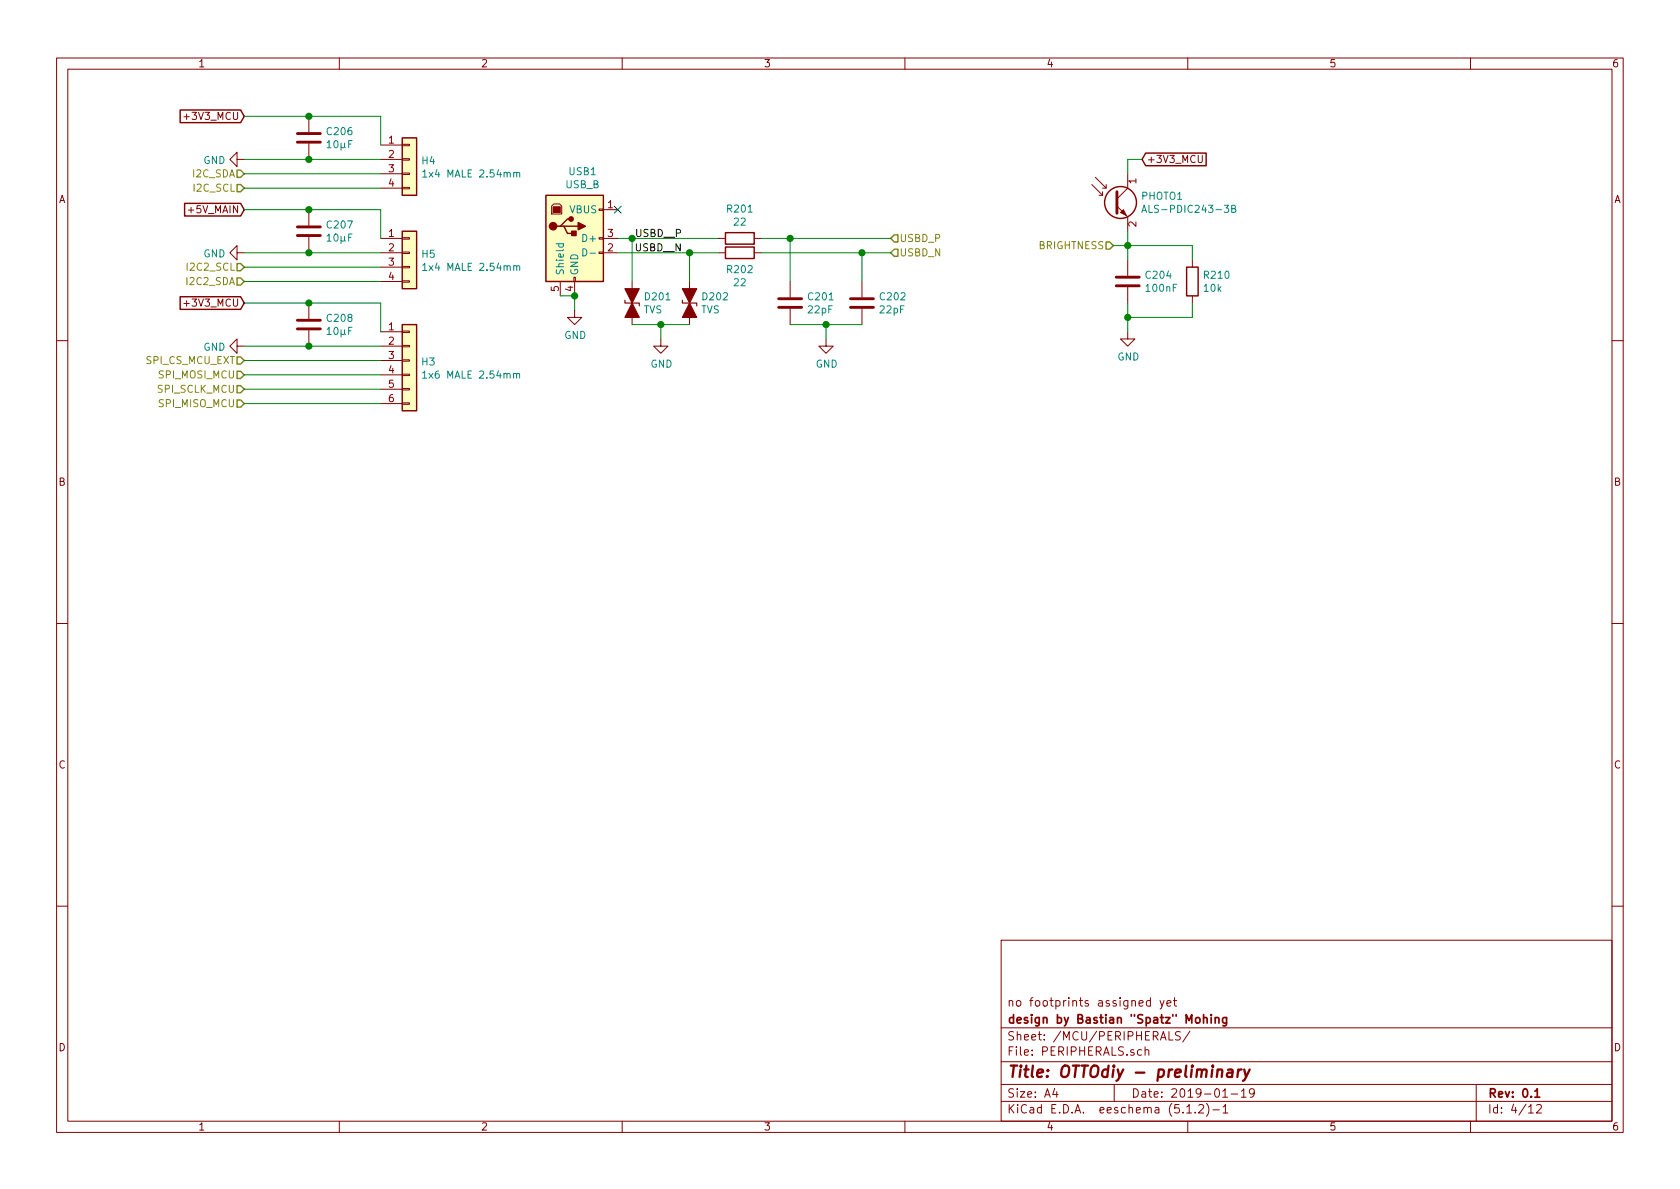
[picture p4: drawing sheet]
<svg xmlns="http://www.w3.org/2000/svg" width="297mm" height="210mm" viewBox="0 0 297 210" stroke-linecap="round" stroke-linejoin="round" font-family="sans-serif">
<g fill="none" stroke="#840000" stroke-width=".18">
<path d="M10 10.3h277v189.9h-277zM12 12.2h273v186.1h-273zM60 10.3v1.9M110 10.3v1.9M160 10.3v1.9M210 10.3v1.9M260 10.3v1.9M32.5 20.6h1M41.9 28.2v-1.3l-1.3 1.3 1.3 1.3v-1.3h1.3M54.6 20.6v2.8M54.6 25.4v2.8M54.6 37.1v2.8"/>
<path d="M67.3 25.6h3.8M67.3 28.2h3.8M67.3 30.7h3.8M67.3 33.3h3.8M71.1 33.1h1.3v.3h-1.3zM71.1 30.6h1.3v.3h-1.3zM71.1 28.1h1.3v.2h-1.3zM71.1 25.5h1.3v.3h-1.3zM97.5 36.4l.4-.3h1l.4 .3v1.4h-1.8zM105.9 37h.8v.2h-.8zM106.7 37.1h2.5M193 32.6l1.9 1.9v-.6"/>
<path d="M193.7 31.4l1.9 1.9v-.7M194.3 34.5h.6M194.9 33.3h.7M197.5 36.4l1.9 1.9v2.6M199.4 30.7v2.6l-1.9 1.9M211.9 27.5v1l.2 .2h.2l.3-.2v-1M32.5 53.7h1M41.9 44.7v-1.3l-1.3 1.3 1.3 1.3v-1.3h1.3M54.6 41.9v2.8M54.6 53.6v2.8M54.6 58.4v2.8M67.3 58.7h3.8"/>
<path d="M67.3 42.2h3.8M67.3 44.7h3.8M67.3 47.2h3.8M67.3 49.8h3.8M71.1 58.5h1.3v.3h-1.3zM71.1 49.7h1.3v.2h-1.3zM71.1 47.1h1.3v.3h-1.3zM71.1 44.6h1.3v.2h-1.3zM71.1 42h1.3v.3h-1.3zM99.1 49.8v2.5M101.5 49h.2v.8h-.2zM101.6 54.9v1.2h1.3l-1.3 1.3-1.3-1.3h1.3"/>
<path d="M101.6 49.8v2.5M105.9 44.6h.8v.2h-.8zM105.9 42h.8v.3h-.8zM106.7 42.2h2.5M106.7 44.7h2.5M111.8 49.8v7.6M116.8 59.9v1.3h1.3l-1.3 1.3-1.2-1.3h1.2M121.9 49.8v7.6M127 42.2h1.3M127 44.7h1.3M133.3 42.2h1.3M133.3 44.7h1.3"/>
<path d="M139.7 49.8v2.8M139.7 54.6v2.8M146 59.9v1.3h1.3l-1.3 1.3-1.2-1.3h1.2M152.4 49.8v2.8M152.4 54.6v2.8M199.4 58.7v1.2h1.3l-1.3 1.3-1.3-1.3h1.3M199.4 46v2.8M199.4 50.8v2.8M210.8 46v1.2M210.8 52.3v1.3M10 60.2h2M41.9 61.2v-1.3l-1.3 1.3 1.3 1.3v-1.3h1.3"/>
<path d="M67.3 61.2h3.8M67.3 63.7h3.8M67.3 66.3h3.8M67.3 68.8h3.8M67.3 71.4h3.8M71.1 71.2h1.3v.3h-1.3zM71.1 68.7h1.3v.3h-1.3zM71.1 66.2h1.3v.2h-1.3zM71.1 63.6h1.3v.3h-1.3zM71.1 61.1h1.3v.2h-1.3zM285 60.2h2M10 110.3h2"/>
<path d="M285 110.3h2M10 160.2h2M177 166.3h108v32h-108zM203.4 177l-.4-.1-.3 .3 .1 .6h.6M203.4 176.4v1.5M205.1 176.9l.4 1M205.8 176.9l-.5 1.4-.2 .1M206.3 177.4l.7-.1v-.3l-.4-.1-.3 .2 .1 .7h.6M207.5 176.9h.6M207.7 176.4v1.3l.4 .2M285 160.2h2M60 198.3v1.9"/>
<path d="M110 198.3v1.9M160 198.3v1.9M177 194.8h108M177 191.8h108M177 187.8h108M177 181.8h108M186.5 192.5l-.4 1h1M186.8 193v1M197 191.8v3M201.8 185.7l-.4-.1-.3 .3 .1 .6 .2 .1 .4-.1M202.5 185.7a.37 .37 0 0 1 .6 .1v.8M202.5 185.1v1.5"/>
<path d="M206.7 182.4v1.5h.7M208.7 182.5l-.6-.1-.3 .3 .1 .3 .7 .4v.4a.62 .62 0 0 1-.8 0M209.8 195.8l.5-.5v1.5M209.8 196.8h.9M210 198.3v1.9M210.4 182.3l-1.3 2M211.3 196.7v.1M212 195.5l.2-.2h.3l.3 .5-.9 1h.9M213.3 195.1a1.71 1.71 0 0 1 0 2.3M214.5 196.3h1.1M216.2 194h.8M216.3 195.8l.4-.5v1.5"/>
<path d="M216.3 196.8h.8M217.7 193.5h1.1M219.5 193l.4-.5v1.5M219.5 194h.8M221.8 193.2l-.3 .3h-.3l-.3-.3v-.4l.2-.2 .4-.1 .2 .2a1.13 1.13 0 0 1-.2 1.2l-.4 .1M260 198.3v1.9M261 191.8v6.5M270.3 195.8l.4-.5v1.5M270.3 196.8h.8M271.7 195.5l.2-.2h.4l.2 .5-.9 1h.9"/>
</g>
<path d="M212.8 179.4v1.5M214.1 179.4v.2M214.1 179.9v1M214.9 179.9v1M216.9 179.9v1.2l-.3 .3h-.4M212.8 180.1l.2-.2 .4 .1v.9M214.9 180.1v-.1a.37 .37 0 0 1 .6 .1v.8M216.9 180l-.5-.1-.2 .3v.6l.2 .1 .5-.1M271.4 193l.4-.5v1.5M271.4 194h.8" fill="none" stroke="#840000" stroke-width=".3"/>
<path d="M215.3 189.3a.5 .5 0 0 1 .8 .1l-.1 1M217.1 189.2h.8l-.1 1.2M217.9 189.6l-.7 .1a.41 .41 0 0 0-.3 .3 .41 .41 0 0 0 .2 .4l.7-.1M218.9 189.1l-.1 1.3M219.5 189.1a.55 .55 0 0 0-.6 .4M220 189.1l.3 1.3M221 189.1l-.9 1.8-.3 .2" fill="none" stroke="#840000" stroke-width=".41"/>
<path d="M41.9 30.1h.6l.7 .6-.7 .7h-.6zM41.9 32.6h.6l.7 .7-.7 .6h-.6zM41.9 49.1h.6l.7 .7-.7 .6h-.6zM41.9 46.6h.6l.7 .6-.7 .7h-.6zM157.5 42.2l.6-.7h.6v1.3h-.6zM157.5 44.7l.6-.6h.6v1.2h-.6zM195.6 42.8h.6l.6 .6-.6 .7h-.6zM41.9 65.7h.6l.7 .6-.7 .6h-.6zM41.9 63.1h.6l.7 .6-.7 .7h-.6zM41.9 70.7h.6l.7 .7-.7 .6h-.6zM41.9 68.2h.6l.7 .6-.7 .7h-.6z" fill="none" stroke="#848400" stroke-width=".25"/>
<g fill="#ffffc2" stroke="#ffffc2" stroke-width=".18">
<path d="M71.1 57.4h2.6v15.2h-2.6z"/>
<path d="M71.1 40.9h2.6v10.1h-2.6z"/>
<path d="M71.1 24.4h2.6v10.1h-2.6z"/>
<path d="M96.5 34.5h10.2v15.3h-10.2z"/>
</g>
<g fill="none" stroke="#840000" stroke-width=".25">
<path d="M31.9 19.5h10.6l.7 1.1-.7 1.1h-10.6zM32.6 36h9.9l.7 1.1-.7 1.1h-9.9zM71.1 24.4h2.6v10.1h-2.6zM96.5 34.5h10.2v15.3h-10.2zM99.1 40h.6l.6 1.3h1.3M99.7 40h2.5M101 38.7h-.7l-1.2 1.3h-.7M202.6 27.1h10.7v2.2h-10.7l-.7-1.1zM31.9 52.5h10.6l.7 1.1-.7 1.1h-10.6zM71.1 57.4h2.6v15.2h-2.6zM71.1 40.9h2.6v10.1h-2.6zM128.3 43.7h5v2h-5z"/>
<path d="M128.3 41.1h5v2.1h-5zM209.8 47.2h2v5.1h-2z"/>
<circle cx="198.1" cy="35.8" r="2.82"/>
</g>
<g fill="none" stroke="#008484" stroke-width=".18">
<path d="M74.7 30.4l.4-.4v1.3M74.7 31.3h.8M90.8 30.6l.2-.1h.3l.1 .8M91.4 30.7l.1-.2h.3l.1 .8M201.9 37.6l.4-1.3 .4 1.3M202 37.2h.6M217.8 36.9l.5-.1 .1-.2v-.2l-.6-.1v1.3h.5l.2-.3v-.2l-.3-.2M74.7 46.9l.4-.3v1.2M74.7 47.8h.8M90.8 47.1l.2-.1h.3l.1 .8M91.4 47.2l.1-.2h.3l.1 .8M98.3 43.1h1.3"/>
<path d="M98.8 43.1v.4l.2 .2 .6-.1v-.5M103 44a.64 .64 0 0 1 .8 .6 .64 .64 0 0 1-.8 .7zM104.3 44.8h1M74.7 66l.4-.4v1.3M74.7 66.9h.7M90.8 66.2l.2-.2 .3 .1v.8M91.3 66.2l.2-.2 .3 .1 .1 .8"/>
</g>
<g fill="none" stroke="#840000" stroke-width=".51">
<path d="M52.6 25.1h4M52.6 23.6h4M197.5 33.9v3.8M52.6 41.7h4M52.6 40.1h4M52.6 58.2h4M52.6 56.6h4M137.7 54.4h4M137.7 52.8h4M150.4 54.4h4M150.4 52.8h4M197.4 50.5h4"/>
<path d="M197.4 49h4"/>
</g>
<g fill="none" stroke="#008400" stroke-width=".18">
<path d="M43.2 28.2h24.1M43.2 20.6h24.1v5M43.2 37.1h24.1v5.1M43.2 30.7h24.1M43.2 33.3h24.1M201.9 28.2h-2.5v2.5M43.2 47.2h24.1M43.2 49.8h24.1M43.2 44.7h24.1M43.2 53.6h24.1v5.1M99.1 52.3h2.5v2.6M109.2 42.2h17.8"/>
<path d="M109.2 44.7h17.8M111.8 42.2v7.6M111.8 57.4h10.1M116.8 57.4v2.5M121.9 44.7v5.1M134.6 42.2h22.9M134.6 44.7h22.9M139.7 57.4h12.7M139.7 42.2v7.6M146 57.4v2.5M152.4 44.7v5.1M196.8 43.4h14v2.6"/>
<path d="M199.4 40.9v5.1M199.4 53.6v5.1M210.8 53.6v2.5h-11.4M43.2 63.7h24.1M43.2 66.3h24.1M43.2 68.8h24.1M43.2 71.4h24.1M43.2 61.2h24.1"/>
</g>
<g fill="#840000" stroke="#840000" stroke-width=".18">
<path d="M198.1 37.6l.5-.5 .5 1z"/>
<path d="M97.8 36.6h1.3v1h-1.3z"/>
</g>
<g fill="#008400" stroke="#008400" stroke-width=".25">
<circle cx="199.4" cy="43.4" r=".51"/>
<circle cx="199.4" cy="56.1" r=".51"/>
<circle cx="111.8" cy="42.2" r=".51"/>
<circle cx="121.9" cy="44.7" r=".51"/>
<circle cx="116.8" cy="57.4" r=".51"/>
<circle cx="101.6" cy="52.3" r=".51"/>
<circle cx="146.1" cy="57.4" r=".51"/>
<circle cx="139.7" cy="42.2" r=".51"/>
<circle cx="152.4" cy="44.7" r=".51"/>
<circle cx="54.6" cy="20.6" r=".51"/>
<circle cx="54.6" cy="28.2" r=".51"/>
<circle cx="54.6" cy="37.1" r=".51"/>
<circle cx="54.6" cy="44.7" r=".51"/>
<circle cx="54.6" cy="61.2" r=".51"/>
<circle cx="54.6" cy="53.6" r=".51"/>
</g>
<g fill="#840000" stroke="#840000" stroke-width=".25">
<path d="M101.1 40.9h.8v.8h-.8z"/>
<path d="M102.2 39.4l1.3 .6-1.3 .6z"/>
<circle cx="97.8" cy="40" r=".63"/>
<circle cx="101" cy="38.7" r=".38"/>
</g>
<path d="M108.6 36.5l1.2 1.2M109.8 36.5l-1.2 1.2" fill="none" stroke="#000084" stroke-width=".18"/>
<g fill="#840000" stroke="#840000" stroke-width=".2">
<path d="M110.5 51h2.5l-1.2 2.6z"/>
<path d="M111.8 53.6l1.2 2.5h-2.5z"/>
<path d="M120.6 51h2.6l-1.3 2.6z"/>
<path d="M121.9 53.6l1.3 2.5h-2.6z"/>
</g>
<path d="M110.5 53.1v.5h2.5v.5M120.6 53.1v.5h2.6v.5" fill="none" stroke="#840000" stroke-width=".2"/>
<text font-size="2.8" fill="#840000" x="178" y="190.5">Title: OTTOdiy - preliminary</text>
<g font-size="2.1" fill="#840000">
<text x="178" y="178">no footprints assigned yet</text>
<text x="178" y="184">Sheet: /MCU/PERIPHERALS/</text>
<text x="178" y="181">design by Bastian &quot;Spatz&quot; Mohing</text>
<text x="178" y="186.7">File: PERIPHERALS.sch</text>
<text x="178" y="196.9">KiCad E.D.A. eeschema (5.1.2)-1</text>
<text x="178" y="194.1">Size: A4</text>
<text x="200" y="194.1">Date: 2019-01-19</text>
<text x="263" y="194.1">Rev: 0.1</text>
<text x="263" y="196.9">Id: 4/12</text>
</g>
<g font-size="1.8" fill="#840000">
<text x="35" y="11.9">1</text>
<text x="85" y="11.9">2</text>
<text x="135" y="11.9">3</text>
<text x="185" y="11.9">4</text>
<text x="235" y="11.9">5</text>
<text x="285" y="11.9">6</text>
<text x="33.2" y="21.2">+3V3_MCU</text>
<text x="68.7" y="25.4">1</text>
<text x="68.7" y="27.9">2</text>
<text x="202.7" y="28.8">+3V3_MCU</text>
<text x="10.4" y="35.9">A</text>
<text x="68.7" y="30.5">3</text>
<text x="68.7" y="33">4</text>
<text x="200.9" y="32.5" transform="rotate(-90 200.9 32.5)">1</text>
<text x="285.4" y="35.9">A</text>
<text x="33.7" y="37.7">+5V_MAIN</text>
<text x="68.7" y="41.9">1</text>
<text x="107.5" y="36.8">1</text>
<text x="107.5" y="41.9">3</text>
<text x="200.9" y="40.1" transform="rotate(-90 200.9 40.1)">2</text>
<text x="68.7" y="44.4">2</text>
<text x="68.7" y="47">3</text>
<text x="107.5" y="44.4">2</text>
<text x="68.7" y="49.5">4</text>
<text x="98.8" y="51.5" transform="rotate(-90 98.8 51.5)">5</text>
<text x="101.3" y="51.5" transform="rotate(-90 101.3 51.5)">4</text>
<text x="33.2" y="54.2">+3V3_MCU</text>
<text x="68.7" y="58.4">1</text>
<text x="68.7" y="61">2</text>
<text x="68.7" y="63.5">3</text>
<text x="68.7" y="66">4</text>
<text x="68.7" y="68.6">5</text>
<text x="68.7" y="71.1">6</text>
<text x="10.4" y="85.9">B</text>
<text x="285.4" y="85.9">B</text>
<text x="10.4" y="135.9">C</text>
<text x="285.4" y="135.9">C</text>
<text x="10.4" y="185.9">D</text>
<text x="285.4" y="185.9">D</text>
<text x="35" y="199.9">1</text>
<text x="85" y="199.9">2</text>
<text x="135" y="199.9">3</text>
<text x="185" y="199.9">4</text>
<text x="235" y="199.9">5</text>
<text x="285" y="199.9">6</text>
</g>
<g font-size="1.8" fill="#008484">
<text x="57.9" y="23.9">C206</text>
<text x="36" y="29">GND</text>
<text x="58" y="26.2">10µF</text>
<text x="74.7" y="29.1">H4</text>
<text x="75.6" y="31.4">1x4 MALE 2.54mm</text>
<text x="100" y="33.3">USB_B</text>
<text x="100.6" y="31">USB1</text>
<text x="201.9" y="35.3">PHOTO1</text>
<text x="57.9" y="40.4">C207</text>
<text x="100.8" y="37.7">VBUS</text>
<text x="128.7" y="37.6">R201</text>
<text x="129.8" y="39.9">22</text>
<text x="203.2" y="37.6">ALS-PDIC243-3B</text>
<text x="36" y="45.5">GND</text>
<text x="58" y="42.7">10µF</text>
<text x="74.7" y="45.6">H5</text>
<text x="75.6" y="47.9">1x4 MALE 2.54mm</text>
<text x="103.4" y="42.8">D+</text>
<text x="99.7" y="48.8" transform="rotate(-90 99.7 48.8)">Shield</text>
<text x="102.2" y="48.8" transform="rotate(-90 102.2 48.8)">GND</text>
<text x="114.2" y="53.1">D201</text>
<text x="124.3" y="53.1">D202</text>
<text x="128.7" y="48.3">R202</text>
<text x="129.8" y="50.6">22</text>
<text x="143" y="53.1">C201</text>
<text x="155.7" y="53.1">C202</text>
<text x="202.7" y="49.3">C204</text>
<text x="202.8" y="51.6">100nF</text>
<text x="212.9" y="51.6">10k</text>
<text x="213" y="49.3">R210</text>
<text x="57.9" y="56.9">C208</text>
<text x="58" y="59.2">10µF</text>
<text x="99.8" y="59.9">GND</text>
<text x="113.8" y="55.4">TVS</text>
<text x="123.9" y="55.4">TVS</text>
<text x="143" y="55.4">22pF</text>
<text x="155.7" y="55.4">22pF</text>
<text x="36" y="62">GND</text>
<text x="74.6" y="64.6">H3</text>
<text x="115" y="65">GND</text>
<text x="144.2" y="65">GND</text>
<text x="197.6" y="63.7">GND</text>
<text x="75.6" y="66.9">1x6 MALE 2.54mm</text>
</g>
<g font-size="1.8" fill="#848400">
<text x="34.2" y="31.4">I2C_SDA</text>
<text x="34.4" y="33.9">I2C_SCL</text>
<text x="33.4" y="47.9">I2C2_SCL</text>
<text x="159" y="42.8">USBD_P</text>
<text x="159" y="45.3">USBD_N</text>
<text x="183.7" y="44.1">BRIGHTNESS</text>
<text x="33.2" y="50.4">I2C2_SDA</text>
<text x="25.9" y="64.4">SPI_CS_MCU_EXT</text>
<text x="28" y="69.5">SPI_SCLK_MCU</text>
<text x="28.3" y="66.9">SPI_MOSI_MCU</text>
<text x="28.3" y="72">SPI_MISO_MCU</text>
</g>
<g font-size="1.8">
<text x="112.5" y="41.9">USBD__P</text>
<text x="112.4" y="44.4">USBD__N</text>
</g>
</svg>
